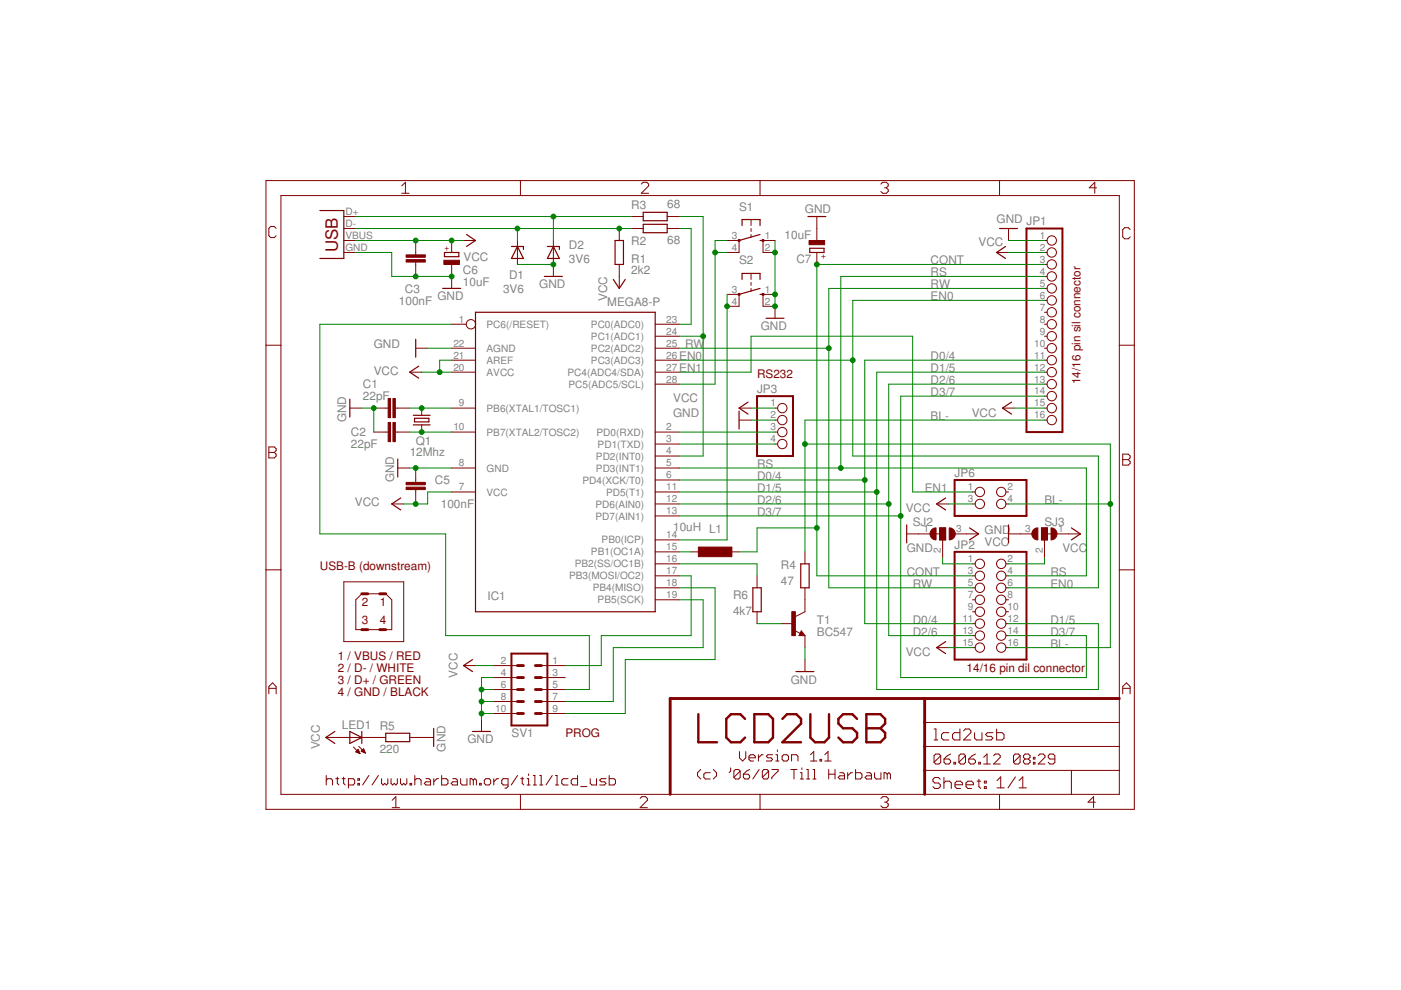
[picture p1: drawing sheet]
<svg xmlns="http://www.w3.org/2000/svg" width="297mm" height="210mm" viewBox="0 0 297 210" stroke-linecap="round" stroke-linejoin="round" font-family="sans-serif">
<g fill="none" stroke="#800000" stroke-width=".21">
<path d="M56.4 38.3h184.1v133.3h-184.1zM85.2 39.4l.8-.7v2.3M110.3 38.3v3.2M136 39l.4-.3h.7l.4 .3v.4l-1.5 1.6h1.5M161.1 38.3v3.2M186.8 39l.4-.3h.7l.4 .3v.4l-.4 .4M187.5 39.8h.4M187.9 39.8l.4 .4v.4l-.4 .4h-.7l-.4-.4M211.9 38.3v3.2M232.5 39.8h-1.6l1.2-1.1v2.3M58.5 48.4l-.3-.4h-.8l-.4 .4v1.6l.4 .4h.8l.3-.4M59.6 41.5h177.7v126.9h-177.7z"/>
<path d="M72.9 51h2.5M72.9 53.5h2.5M72.9 45.9h2.5M72.9 48.5h2.5M85.2 41h1.5M88.1 51v3M88.1 55.6v3M95.8 51v2.5M95.8 56.1v5.1M98.3 51h2.5M109.7 51v5.1M117.3 51v7.6"/>
<path d="M131.3 48.5v2.5M131.3 56.1v5.1M133.8 45.9h2.6M133.8 48.5h2.6M141.5 45.9h2.5M141.5 48.5h2.5M154.2 51h2.5v2.5h-2.5M159.2 46.5v1.3M159.2 48.5v.6M159.2 49.7v.7M159.2 58v1.2M159.2 59.9v.6"/>
<path d="M164.3 51h-2.5v2.5h2.5M173.2 45.9v5.1M173.2 53.5v2.6M211.3 53.5h2.5M213.8 48.5v2.5M221.4 51h.6M221.4 53.5h.6M221.4 56.1h.6M221.4 58.6h.6M239.6 48.7l-.4-.4h-.8l-.4 .4v1.5l.4 .4h.8l.4-.4M56.4 73.2h3.2M86.9 78.9h2.5"/>
<path d="M88.1 73.8h2.6M95.8 73.8h5M95.8 76.4h5M95.8 78.9h5M95.8 68.7h3M138.9 73.8h5.1M138.9 76.4h5.1M138.9 78.9h5.1M138.9 71.3h5.1M138.9 68.7h5.1M154.2 62.4h2.5v2.5h-2.5M159.2 61.2v.6"/>
<path d="M164.3 62.4h-2.5v2.5h2.5v2.6M221.4 73.8h.6M221.4 76.4h.6M221.4 78.9h.6M221.4 71.3h.6M221.4 68.7h.6M221.4 61.2h.6M221.4 63.7h.6M221.4 66.2h.6M237.3 73.2h3.2M57 94.8h1.2l.3 .3v.4l-.3 .4 .3 .4v.4l-.3 .4h-1.2zM57 95.9h1.2"/>
<path d="M74.2 86.5h2.5M79.2 91.6h3.1M79.2 86.5h3.1M83.8 91.6h3.1M83.8 86.5h3.1M84.3 99.2h2.6M88.1 99.2v3.1M89.4 86.5v1.6M89.4 90.1v1.5M95.8 91.6h5M95.8 86.5h5M95.8 99.2h5"/>
<path d="M138.9 91.6h5.1M138.9 99.2h5.1M138.9 96.7h5.1M138.9 94.1h5.1M138.9 81.4h5.1M156.7 86.5h2.5M156.7 89.1h2.5M164.3 91.6h.6M164.3 86.5h.6M164.3 94.1h.6M164.3 89.1h.6M212.6 86.5h2.5"/>
<path d="M221.4 86.5h.6M221.4 81.4h.6M221.4 84h.6M221.4 89.1h.6M238 96.3h1.2l.4 .4v.4l-.4 .4 .4 .3v.4l-.4 .4h-1.2zM238 97.5h1.2M83.1 106.8h2.5M88.1 103.8v3M95.8 104.3h5M138.9 104.3h5.1M138.9 119.5h5.1M138.9 117h5.1"/>
<path d="M138.9 114.5h5.1M138.9 109.4h5.1M138.9 106.8h5.1M138.9 101.8h5.1M146.5 117h2.6M154.2 117h2.5M170.7 117v2.5M192.2 113.2h7.7M198.6 106.8h2.5M199.2 111.9h1.3v2.6h-1.3zM199.9 114.5v3.8M202.4 113.2h5.1"/>
<path d="M206.2 104.3h.6M206.2 119.5h.6M206.2 106.8h.6M213.3 104.3h.5M213.3 119.5h.5M213.3 106.8h.5M213.8 113.2h5.1M220.8 111.9h1.3v2.6h-1.3zM221.4 113.2h7.7M221.4 114.5v3.8M56.4 120.8h3.2M72.9 123.4h12.7v12.6h-12.7z"/>
<path d="M76.7 125.9l-1.3 1.3v6.3h1.3M78 125.9h2.5M78 133.5h2.5M81.8 125.9l1.3 1.3v6.3h-1.3M138.9 127.2h5.1M138.9 124.6h5.1M138.9 122.1h5.1M160.5 122.1v2.5M160.5 129.7v2.5M165.6 132.2h2.5M168.4 133.7l1.3 .6M169.9 133.8l.8 1h-1.3z"/>
<path d="M170.7 124.6v5.1l-2.1 1M170.7 134.8v2.5M170.7 139.8v2.6M198.6 137.3h2.5M206.2 127.2h.6M206.2 124.6h.6M206.2 122.1h.6M206.2 129.7h.6M206.2 132.2h.6M206.2 134.8h.6M206.2 137.3h.6M213.3 127.2h.5"/>
<path d="M213.3 124.6h.5M213.3 122.1h.5M213.3 129.7h.5M213.3 132.2h.5M213.3 134.8h.5M213.3 137.3h.5M237.3 120.8h3.2M57 147.1v-1.5l.8-.8 .7 .8v1.5M57 145.9h1.5M69.1 156.4h12.7M74.9 158.4l1.4 1.4M75.4 159.4l.5-.5 .4 .9z"/>
<path d="M75.5 159.3h.6M75.5 159.5h.7M75.6 159.2h.5M75.7 159.1h.3M75.8 159.6h.4M75.9 159h.1M76.1 158.3l1.4 1.4M76.1 159.7h.2M76.6 159.3l.5-.5 .4 .9zM76.6 159.2h.7M76.7 159.3h.6M76.8 159.1h.4"/>
<path d="M76.9 159h.3M77 159.5h.4M77 158.9h.1M77.3 159.6h.1M86.9 156.4h5M98.3 141.1h2.5M102.1 152.5v2.6M104.6 141.1h5.1M104.6 143.7h5.1M104.6 146.2h5.1M104.6 148.7h5.1M104.6 151.3h5.1"/>
<path d="M114.8 141.1h5.1M114.8 143.7h5.1M114.8 146.2h5.1M114.8 148.7h5.1M114.8 151.3h5.1M156.8 159.3v1.4l.7 .7 .6-.7v-1.4M164.8 159v.3M196 158.3h41.3M196 153.2h41.3M198.1 154.6h.3v2.3M198.1 156.9h.7M201.2 155.3h-1.2l-.4 .4v.8l.4 .4h1.2"/>
<path d="M201.5 159.9l-.6 .3-.7 .7M203.5 154.6v2.3h-1.2l-.3-.4v-.8l.3-.4h1.2M204.3 154.9l.4-.3h.8l.3 .3v.4l-1.5 1.6h1.5M206.6 155.3v1.2l.4 .4h1.2v-1.6M206.8 159.9l-.7 .3-.7 .7M210.5 155.3h-1.1l-.4 .4 .4 .4h.7l.4 .4-.4 .4h-1.1M211.3 154.6v2.3h1.2l.4-.4v-.8l-.4-.4h-1.2M238 145.9h1.6M238 147.1v-1.5l.8-.8 .8 .8v1.5M69.2 164.4v2M69.2 165.4l.3-.3h.7l.3 .3v1M71.2 165.1h.7"/>
<path d="M71.5 164.8v1.3l.4 .3M72.5 165.1h.7M72.9 164.8v1.3l.3 .3M73.9 166.4h1l.3-.3v-.7l-.3-.3h-1v2M75.9 165.1h.3v.3h-.3zM75.9 166.1h.3v.3h-.3zM78.2 164.4l-1.3 2M80.2 164.4l-1.3 2M80.9 165.1v1l.3 .3 .4-.3 .3 .3 .3-.3v-1M82.9 165.1v1l.3 .3 .4-.3 .3 .3 .3-.3v-1M83.1 171.2h1.6M83.1 169.7l.8-.8v2.3"/>
<path d="M84.9 165.1v1l.4 .3 .3-.3 .3 .3 .4-.3v-1M86.9 166.1h.4v.3h-.4zM87.9 165.4l.4-.3h.6l.4 .3v1M87.9 164.4v2M90.3 165.1h.7l.3 .3v1h-1l-.3-.3 .3-.3h1M92 165.1v1.3M93 165.1h-.4l-.6 .7M93.6 164.4v2h1l.4-.3v-.7l-.4-.3h-1M96 165.1h.6l.4 .3v1h-1l-.3-.3 .3-.3h1M97.7 165.1v1l.3 .3h1v-1.3M100.4 165.4l-.4-.3h-.3v1.3M100.4 165.4v1"/>
<path d="M100.4 165.4l.3-.3 .3 .3v1M101.7 166.1h.3v.3h-.3zM102.7 165.4l.3-.3h.7l.3 .3v.7l-.3 .3h-.7l-.3-.3zM104.7 165.1v1.3M105.7 165.1h-.3l-.7 .7M107.7 166.4h-1l-.3-.3v-.7l.3-.3h1v1.7l-.3 .3h-.4M109.7 164.4l-1.3 2M110.3 168.4v3.2M110.4 165.1h.7M110.7 164.8v1.3l.4 .3M111.7 165.1h.4v1.3M111.7 166.4h.7"/>
<path d="M112.1 164.1v.3M113.1 166.4h.6M113.1 164.4h.3v2M114.4 166.4h.7M114.4 164.4h.3v2M117.1 164.4l-1.3 2M117.8 166.4h.6M117.8 164.4h.3v2M120.4 165.1h-1l-.3 .3v.7l.3 .3h1M122.4 164.4v2h-.9l-.4-.3v-.7l.4-.3h.9M123.1 166.8h1.4M125.1 165.1v1l.4 .3h1v-1.3"/>
<path d="M128.5 165.1h-1l-.4 .3 .4 .4h.7l.3 .3-.3 .3h-1.1M129.2 164.4v2h1l.3-.3v-.7l-.3-.3h-1M135.7 169.3l.4-.4h.8l.4 .4v.4l-1.6 1.5h1.6M148.6 163.2l-.7 .6v.7l.7 .7M150.6 163.8h-1l-.4 .3v.7l.4 .4h1M151.2 163.2l.7 .6v.7l-.7 .7M154.9 162.8v.7l-.3 .3M156.9 163.5v1.3l-.3 .4h-.7l-.3-.4M156.9 163.5l-.3-.3h-.7l-.3 .3v1.3M156.9 163.5l-1.3 1.3M157.6 164.1h1l.3 .4v.3l-.3 .4h-.7l-.3-.4zM158.8 160.7h1.3v-.4l-.3-.3h-.7l-.3 .3v.7l.3 .4h.7"/>
<path d="M158.9 163.2l-.6 .3-.7 .6M160.8 160v1.4M161 163.2l-1.4 2M161.1 168.4v3.2M161.8 160h-.3l-.7 .7M163 163.5v1.3l-.4 .4h-.6l-.4-.4M163 163.5l-.4-.3h-.6l-.4 .3v1.3M163 163.5l-1.4 1.3M163.6 163.2h1.4v.3l-1.4 1.3v.4M163.8 160h-1l-.3 .3 .3 .4h.7l.3 .3-.3 .4h-1M164.5 161.4h.7M164.5 160h.3v1.4"/>
<path d="M165.8 160.3l.4-.3h.6l.4 .3v.7l-.4 .4h-.6l-.4-.4zM167.7 163.2h1.3M167.8 161.4v-1.4h1l.4 .3v1.1M168.3 163.2v2M169.7 163.8h.3v1.4M169.7 165.2h.6M170 162.8v.4M171 165.2h.7M171 163.2h.3v2M171.9 161.4h1.3M171.9 160l.6-.7v2.1M172.4 165.2h.6"/>
<path d="M172.4 163.2h.3v2M173.9 161h.3v.4h-.3zM174.9 161.4h1.3M174.9 160l.7-.7v2.1M175.7 164.1h1.3M175.7 163.2v2M177 163.2v2M178.1 163.8h.6l.3 .3v1.1h-.9l-.4-.4 .4-.3h.9M179.7 163.8v1.4M180.7 163.8h-.3l-.7 .7M181.4 163.2v2h1l.4-.4v-.7l-.4-.3h-1M183.7 163.8h.7l.4 .3v1.1h-1.1l-.3-.4 .3-.3h1.1"/>
<path d="M185.4 163.8v1l.4 .4h1v-1.4M186.8 169.3l.4-.4h.7l.4 .4v.4l-.4 .4M187.5 170.1h.4M187.9 170.1l.4 .4v.4l-.4 .3h-.7l-.4-.3M188.1 164.1l-.3-.3h-.4v1.4M188.1 164.1v1.1M188.1 164.1l.3-.3 .4 .3v1.1M196 163.3h41.3M199.4 165.2l-.4-.4h-.8l-.4 .4v.4l.4 .4h.8l.4 .4v.4l-.4 .4h-.8l-.4-.4M199.5 160.2l-.4-.3h-.7l-.4 .3v1.4M199.5 160.2v1.4l-.4 .4h-.7l-.4-.4M199.5 160.2l-1.5 1.4"/>
<path d="M200.1 164.8v2.4M200.1 166l.4-.4h.8l.4 .4v1.2M200.2 160.9h1l.3 .4v.3l-.3 .4h-.7l-.3-.4zM202.2 161.6h.4v.4h-.4zM202.5 166.4h1.5v-.4l-.4-.4h-.7l-.4 .4v.8l.4 .4h.7M204.7 160.2l-.3-.3h-.7l-.4 .3v1.4M204.7 160.2v1.4l-.3 .4h-.7l-.4-.4M204.7 160.2l-1.4 1.4M204.8 166.4h1.6v-.4l-.4-.4h-.8l-.4 .4v.8l.4 .4h.8M205.4 160.9h1.1l.3 .4v.3l-.3 .4h-.7l-.4-.4zM207.2 165.6h.7M207.5 161.6h.4v.4h-.4z"/>
<path d="M207.5 165.2v1.6l.4 .4M208.6 162h1.4M208.6 160.6l.7-.7v2.1M208.7 165.6h.4v.4h-.4zM208.7 166.8h.4v.4h-.4zM210.7 160.2l.3-.3h.7l.4 .3v.4l-1.4 1.4h1.4M211.4 167h1.5M211.4 165.5l.8-.8v2.3M211.9 168.4v3.2M215.3 164.7l-1.6 2.3M216.1 167h1.5M216.1 165.5l.8-.8v2.3"/>
<path d="M216.3 160.2l-.4-.3h-.7l-.3 .3v1.4M216.3 160.2v1.4l-.4 .4h-.7l-.3-.4M216.3 160.2l-1.4 1.4M217.3 160.9l-.3-.3v-.4l.3-.3h.7l.4 .3v.4l-.4 .3M217.3 160.9l-.3 .4v.3l.3 .4h.7l.4-.4v-.3l-.4-.4M217.3 160.9h.7M219.1 161.6h.3v.4h-.3zM219.1 160.6h.3v.3h-.3zM220.1 160.2l.4-.3h.7l.4 .3v.4l-1.5 1.4h1.5M223.6 160.9h-1l-.4-.3v-.4l.4-.3h.7l.3 .3v1.4l-.3 .4h-.7l-.4-.4M227.2 163.3v5.1M232.2 170.1h-1.5l1.2-1.2v2.3"/>
<circle cx="223" cy="51" r=".99"/>
<circle cx="223" cy="53.5" r=".99"/>
<circle cx="223" cy="56.1" r=".99"/>
<circle cx="223" cy="58.6" r=".99"/>
<circle cx="99.8" cy="68.7" r=".99"/>
<circle cx="223" cy="61.2" r=".99"/>
<circle cx="223" cy="63.7" r=".99"/>
<circle cx="223" cy="68.7" r=".99"/>
<circle cx="223" cy="78.9" r=".99"/>
<circle cx="223" cy="71.3" r=".99"/>
<circle cx="223" cy="73.8" r=".99"/>
<circle cx="223" cy="76.4" r=".99"/>
<circle cx="223" cy="66.2" r=".99"/>
<circle cx="165.9" cy="94.1" r=".99"/>
<circle cx="165.9" cy="89.1" r=".99"/>
<circle cx="165.9" cy="91.6" r=".99"/>
<circle cx="165.9" cy="86.5" r=".99"/>
<circle cx="223" cy="89.1" r=".99"/>
<circle cx="223" cy="86.5" r=".99"/>
<circle cx="223" cy="81.4" r=".99"/>
<circle cx="223" cy="84" r=".99"/>
<circle cx="207.8" cy="104.3" r=".99"/>
<circle cx="207.8" cy="106.8" r=".99"/>
<circle cx="207.8" cy="119.5" r=".99"/>
<circle cx="212.3" cy="119.5" r=".99"/>
<circle cx="212.3" cy="104.3" r=".99"/>
<circle cx="212.3" cy="106.8" r=".99"/>
<circle cx="207.8" cy="122.1" r=".99"/>
<circle cx="207.8" cy="124.6" r=".99"/>
<circle cx="207.8" cy="137.3" r=".99"/>
<circle cx="207.8" cy="132.2" r=".99"/>
<circle cx="207.8" cy="127.2" r=".99"/>
<circle cx="207.8" cy="134.8" r=".99"/>
<circle cx="207.8" cy="129.7" r=".99"/>
<circle cx="212.3" cy="129.7" r=".99"/>
<circle cx="212.3" cy="134.8" r=".99"/>
<circle cx="212.3" cy="137.3" r=".99"/>
<circle cx="212.3" cy="132.2" r=".99"/>
<circle cx="212.3" cy="122.1" r=".99"/>
<circle cx="212.3" cy="127.2" r=".99"/>
<circle cx="212.3" cy="124.6" r=".99"/>
</g>
<g fill="none" stroke="#800000" stroke-width=".61">
<path d="M76.7 125.9h1.3M76.7 133.5h1.3M80.5 125.9h1.3M80.5 133.5h1.3M109.7 151.3h1.3M109.7 148.7h1.3M109.7 146.2h1.3M109.7 143.7h1.3M109.7 141.1h1.3M113.5 151.3h1.3M113.5 148.7h1.3M113.5 146.2h1.3"/>
<path d="M113.5 143.7h1.3M113.5 141.1h1.3M196 148.1v20.3M237.3 148.1h-95.2v20.3"/>
</g>
<path d="M148.1 151.4v6h3.9M158 152.4l-1-1h-2l-1 1v4l1 1h2l1-1M159.9 151.4h3l1 1v4l-1 1h-3zM165.9 152.4l1-1h1.9l1 1v1l-3.9 4h3.9M171.8 151.4v5l1 1h2l1-1v-5M181.7 152.4l-1-1h-1.9l-1 1v1l1 1h1.9l1 1v1l-1 1h-1.9l-1-1M183.7 151.4h3l1 1v1l-1 1 1 1v1l-1 1h-3zM183.7 154.4h3" fill="none" stroke="#800000" stroke-width=".51"/>
<g fill="none" stroke="#800000" stroke-width=".25">
<path d="M67.8 44.6h5.1v10.2h-5.1M94.2 53.5h3.1v.9h-3.1zM98.9 49.7l1.9 1.3-1.9 1.3M108.4 52.3h2.6v.6M109.7 52.3l1.3 2.5h-2.6zM115.4 58.6h3.8M116.1 52.3h2.5v.6M117.3 52.3l1.3 2.5h-2.5zM130 59.2l1.3 2 1.3-2M130.4 51h1.8v5.1h-1.8zM136.4 47.6h5.1v1.7h-5.1zM136.4 45h5.1v1.8h-5.1z"/>
<path d="M157.3 47.8v-1.3h3.8v1.3M157.3 59.2v-1.2h3.8v1.2M161.1 51h.7M161.1 49.7l-4.4 1.3M171.3 45.9h3.8M171.7 52.6h3v.9h-3zM211.9 48.5h3.8M213.2 52.3l-1.9 1.2 1.9 1.3M88.1 71.9v3.8M88.8 77.6l-1.9 1.3 1.9 1.3M93.9 61.2h3.8M100.8 66.2h38.1v63.5h-38.1z"/>
<path d="M161.1 62.4h.7M161.1 61.2l-4.4 1.2M162.4 67.5h3.8M74.2 84.6v3.8M84.3 97.3v3.8M87.6 88.1h3.6M87.6 90.1h3.6M87.9 88.7h3v.8h-3zM156.7 87.2v3.8M158.6 85.3l-1.9 1.2 1.9 1.3M214.5 85.3l-1.9 1.2 1.9 1.3M85 105.6l-1.9 1.2 1.9 1.3"/>
<path d="M169.8 119.5h1.8v5.1h-1.8zM192.2 111.3v3.8M200.5 105.6l-1.9 1.2 1.9 1.3M205.6 111.9l1.9 1.3-1.9 1.3M213.8 111.3v3.8M227.2 111.9l1.9 1.3-1.9 1.3M100.2 139.8l-1.9 1.3 1.9 1.3M159.6 124.6h1.8v5.1h-1.8zM169.9 134.3l.1 .2h-.3l.2-.5 .5 .6h-.7M200.5 136l-1.9 1.3 1.9 1.3M71 155.1l-1.9 1.3 1.9 1.2M74.2 155.1l2.5 1.3-2.5 1.2z"/>
<path d="M76.7 155.1v2.5M81.8 155.5h5.1v1.7h-5.1zM91.9 154.5v3.8M100.2 155.1h3.8M168.8 142.4h3.8"/>
</g>
<g fill="none" stroke="#800000" stroke-width=".42">
<path d="M217.6 48.5h7.7v43.1h-7.7zM160.5 84h7.6v12.7h-7.6zM202.4 101.8h15.2v7.6h-15.2zM202.4 117h15.2v22.8h-15.2zM108.4 138.6h7.7v15.2h-7.7z"/>
<circle cx="156.7" cy="51" r=".13"/>
<circle cx="161.8" cy="51" r=".13"/>
<circle cx="156.7" cy="62.4" r=".13"/>
<circle cx="161.8" cy="62.4" r=".13"/>
</g>
<g fill="#800000" stroke="#800000" stroke-width=".21">
<path d="M83.3 84.5h.5v4.1h-.5z"/>
<path d="M82.3 84.5h.5v4.1h-.5z"/>
<path d="M83.3 89.6h.5v4h-.5z"/>
<path d="M82.3 89.6h.5v4h-.5z"/>
<path d="M86.1 55.1h4.1v.5h-4.1z"/>
<path d="M86.1 54h4.1v.5h-4.1z"/>
<path d="M86.1 103.3h4.1v.5h-4.1z"/>
<path d="M86.1 102.3h4.1v.5h-4.1z"/>
<path d="M94.1 55.2h3.3v.9h-3.3z"/>
<path d="M171.5 51h3.3v.9h-3.3z"/>
<path d="M148.1 116h7.1v2h-7.1z"/>
<path d="M199.2 111.9h1.3v2.6h-1.3z"/>
<path d="M220.8 111.9h1.3v2.6h-1.3z"/>
<path d="M167.9 129.7h.7v5.1h-.7z"/>
</g>
<g fill="#800000" stroke="#800000" stroke-width=".21">
<path d="M201.3 111.9a1.27 1.27 0 0 1 1.2 1.3 1.27 1.27 0 0 1-1.2 1.3z" fill-rule="evenodd"/>
<path d="M197.5 112.4l.5-.4 .5-.1v2.6a1.27 1.27 0 0 1-1.2-.8 1.27 1.27 0 0 1 .2-1.3z" fill-rule="evenodd"/>
<path d="M219.1 112.4l.5-.4 .4-.1v2.6a1.26 1.26 0 0 1-1.1-.8 1.26 1.26 0 0 1 .2-1.3z" fill-rule="evenodd"/>
<path d="M222.8 111.9a1.27 1.27 0 0 1 1.3 1.3 1.27 1.27 0 0 1-1.3 1.3z" fill-rule="evenodd"/>
</g>
<g fill="none" stroke="#008000" stroke-width=".21">
<path d="M75.4 51h22.9M75.4 53.5h7.7v5.1h12.7M75.4 48.5h58.4M75.4 45.9h58.4M109.7 56.1h7.6M109.7 48.5v2.5M117.3 45.9v5.1M144 48.5h2.5v20.2h-2.5M144 45.9h5.1v50.8h-5.1M151.6 53.5h2.6M154.2 51h-2.6v30.4h-7.6M164.3 51v13.9"/>
<path d="M213.8 51h7.6M213.8 53.5h7.6M221.4 58.6h-43.1v40.6M221.4 56.1h-48.2v66h33M89.4 78.9h6.4M90.7 73.8h5.1M95.8 68.7h-28v44.5h26.7v21.6h30.4v11.4h-5M95.8 76.4h-2.6v2.5M144 73.8h31.7M144 78.9h15.2v-7.6h34.3v33h12.7M144 76.4h36.8M144 71.3h5.1"/>
<path d="M154.2 62.4v52.1h-10.2M221.4 78.9h-35.5v67.3h47v-14h-19.1M221.4 76.4h-38.1v55.8h22.9M221.4 61.2h-45.7v63.4h30.5M221.4 63.7h-40.6v33h52.1v27.9h-19.1M76.7 86.5h2.5v5.1M86.9 99.2h8.9M86.9 86.5h8.9M86.9 91.6h8.9M144 99.2h86.3v22.9h-16.5M144 91.6h20.3M144 94.1h20.3"/>
<path d="M159.2 86.5h5.1M159.2 89.1h5.1M170.7 94.1h64.7v43.2h-21.6M215.1 86.5h6.3M221.4 84h-30.4v59.7h39.3v-8.9h-16.5M221.4 89.1h-50.7v27.9M221.4 81.4h-33v53.4h17.8M95.8 104.3h-5.1v2.5h-5.1M144 104.3h41.9M144 106.8h44.4M144 117h2.5M144 119.5h16.5v2.6"/>
<path d="M144 101.8h39.3M144 109.4h47M173.2 111.9h-12.7v5.1h-3.8M199.9 118.3v1.2h6.3M201.1 106.8h5.1M213.8 106.8h21.6M221.4 118.3v1.2h-7.6M144 127.2h5.1v10.1h-19.1v11.4h-10.1M144 124.6h7.6v15.2h-19v11.5h-12.7M144 122.1h2.5v12.7h-19v6.3h-7.6M160.5 132.2h5.1M170.7 137.3v2.5"/>
<path d="M201.1 137.3h5.1M100.8 141.1h3.8M102.1 146.2h2.5M102.1 148.7h2.5M102.1 151.3h2.5M104.6 143.7h-2.5v8.8"/>
</g>
<g fill="#008000" stroke="#008000" stroke-width=".21">
<circle cx="88.1" cy="99.2" r=".51"/>
<circle cx="88.1" cy="58.6" r=".51"/>
<circle cx="95.8" cy="58.6" r=".51"/>
<circle cx="102.1" cy="146.2" r=".51"/>
<circle cx="102.1" cy="148.7" r=".51"/>
<circle cx="102.1" cy="151.3" r=".51"/>
<circle cx="79.2" cy="86.5" r=".51"/>
<circle cx="164.3" cy="53.5" r=".51"/>
<circle cx="164.3" cy="62.4" r=".51"/>
<circle cx="164.3" cy="64.9" r=".51"/>
<circle cx="117.3" cy="56.1" r=".51"/>
<circle cx="89.4" cy="86.5" r=".51"/>
<circle cx="89.4" cy="91.6" r=".51"/>
<circle cx="95.8" cy="51" r=".51"/>
<circle cx="88.1" cy="51" r=".51"/>
<circle cx="88.1" cy="106.8" r=".51"/>
<circle cx="93.2" cy="78.9" r=".51"/>
<circle cx="131.3" cy="48.5" r=".51"/>
<circle cx="109.7" cy="48.5" r=".51"/>
<circle cx="117.3" cy="45.9" r=".51"/>
<circle cx="173.2" cy="111.9" r=".51"/>
<circle cx="173.2" cy="56.1" r=".51"/>
<circle cx="175.7" cy="73.8" r=".51"/>
<circle cx="183.3" cy="101.8" r=".51"/>
<circle cx="188.4" cy="106.8" r=".51"/>
<circle cx="149.1" cy="71.3" r=".51"/>
<circle cx="178.3" cy="99.2" r=".51"/>
<circle cx="180.8" cy="76.4" r=".51"/>
<circle cx="185.9" cy="104.3" r=".51"/>
<circle cx="191" cy="109.4" r=".51"/>
<circle cx="151.6" cy="53.5" r=".51"/>
<circle cx="154.2" cy="64.9" r=".51"/>
<circle cx="170.7" cy="94.1" r=".51"/>
<circle cx="235.4" cy="106.8" r=".51"/>
</g>
<text font-size="3.6" fill="#800000" x="71.6" y="53.5" transform="rotate(-90 71.6 53.5)">USB</text>
<g font-size="2.5" fill="#808080">
<text x="133.8" y="44.4">R3</text>
<text x="141.5" y="44.1">68</text>
<text x="156.7" y="44.6">S1</text>
<text x="170.7" y="45.1">GND</text>
<text x="211.3" y="47.2">GND</text>
<text x="217.6" y="47.8">JP1</text>
<text x="120.6" y="52.9">D2</text>
<text x="133.8" y="52">R2</text>
<text x="141.5" y="51.7">68</text>
<text x="166.4" y="50.7">10uF</text>
<text x="207.5" y="52.3">VCC</text>
<text x="98.2" y="58.1">C6</text>
<text x="98.3" y="55.3">VCC</text>
<text x="107.9" y="59.2">D1</text>
<text x="120.6" y="55.7">3V6</text>
<text x="133.8" y="58.1">2k2</text>
<text x="133.8" y="55.8">R1</text>
<text x="156.7" y="56.1">S2</text>
<text x="168.9" y="55.8">C7</text>
<text x="197.3" y="56.1">CONT</text>
<text x="197.3" y="58.6">RS</text>
<text x="84.6" y="64.6">100nF</text>
<text x="85.8" y="62">C3</text>
<text x="92.7" y="63.7">GND</text>
<text x="98.2" y="60.7">10uF</text>
<text x="106.7" y="62">3V6</text>
<text x="114.3" y="61.1">GND</text>
<text x="128.8" y="63.9" transform="rotate(-90 128.8 63.9)">VCC</text>
<text x="128.8" y="64.9">MEGA8-P</text>
<text x="197.3" y="61.1">RW</text>
<text x="197.3" y="63.7">EN0</text>
<text x="161.3" y="70">GND</text>
<text x="79.2" y="73.8">GND</text>
<text x="144" y="76.4">EN0</text>
<text x="145.3" y="73.8">RW</text>
<text x="197.3" y="76.4">D0/4</text>
<text x="77" y="82.3">C1</text>
<text x="79.2" y="79.4">VCC</text>
<text x="144" y="78.9">EN1</text>
<text x="160.5" y="83.4">JP3</text>
<text x="197.3" y="81.5">D2/6</text>
<text x="197.3" y="78.9">D1/5</text>
<text x="197.3" y="84">D3/7</text>
<text x="73.4" y="89.5" transform="rotate(-90 73.4 89.5)">GND</text>
<text x="77" y="84.9">22pF</text>
<text x="142.7" y="88.3">GND</text>
<text x="142.7" y="85.3">VCC</text>
<text x="197.3" y="89.1">BL-</text>
<text x="206" y="88.3">VCC</text>
<text x="74.4" y="95">22pF</text>
<text x="74.4" y="92.5">C2</text>
<text x="88.1" y="94.4">Q1</text>
<text x="86.9" y="96.7">12Mhz</text>
<text x="160.5" y="101.8">D0/4</text>
<text x="160.5" y="99.2">RS</text>
<text x="202.4" y="101.1">JP6</text>
<text x="75.2" y="107.4">VCC</text>
<text x="83.6" y="102.2" transform="rotate(-90 83.6 102.2)">GND</text>
<text x="92.2" y="102.7">C5</text>
<text x="93.5" y="107.7">100nF</text>
<text x="160.5" y="106.8">D2/6</text>
<text x="160.5" y="104.3">D1/5</text>
<text x="196" y="104.3">EN1</text>
<text x="221.4" y="106.8">BL-</text>
<text x="142.7" y="112.7">10uH L1</text>
<text x="160.5" y="109.4">D3/7</text>
<text x="192" y="108.6">VCC</text>
<text x="193.5" y="111.5">SJ2</text>
<text x="208.7" y="113.2">GND</text>
<text x="221.4" y="111.5">SJ3</text>
<text x="192.2" y="117">GND</text>
<text x="202.4" y="116.4">JP2</text>
<text x="208.7" y="115.7">VCC</text>
<text x="225.3" y="117">VCC</text>
<text x="165.6" y="124.1">47</text>
<text x="165.6" y="120.6">R4</text>
<text x="192.2" y="122.1">CONT</text>
<text x="193.5" y="124.6">RW</text>
<text x="222.7" y="122.1">RS</text>
<text x="222.7" y="124.6">EN0</text>
<text x="103.4" y="127.2">IC1</text>
<text x="155.4" y="130.5">4k7</text>
<text x="155.4" y="126.9">R6</text>
<text x="173.2" y="134.8">BC547</text>
<text x="173.2" y="132.2">T1</text>
<text x="193.5" y="132.2">D0/4</text>
<text x="193.5" y="134.8">D2/6</text>
<text x="222.7" y="132.2">D1/5</text>
<text x="222.7" y="134.8">D3/7</text>
<text x="222.7" y="137.3">BL-</text>
<text x="97" y="143.7" transform="rotate(-90 97 143.7)">VCC</text>
<text x="192" y="139.1">VCC</text>
<text x="167.7" y="144.9">GND</text>
<text x="72.5" y="154.6">LED1</text>
<text x="80.5" y="154.9">R5</text>
<text x="67.8" y="158.9" transform="rotate(-90 67.8 158.9)">VCC</text>
<text x="80.5" y="159.7">220</text>
<text x="94.5" y="159.4" transform="rotate(-90 94.5 159.4)">GND</text>
<text x="99.1" y="157.6">GND</text>
<text x="108.4" y="156.4">SV1</text>
</g>
<g font-size="2.5" fill="#800000">
<text x="160.5" y="80.2">RS232</text>
<text x="229.1" y="81.5" transform="rotate(-90 229.1 81.5)">14/16 pin sil connector</text>
<text x="67.8" y="120.8">USB-B (downstream)</text>
<text x="76.7" y="128.4">2</text>
<text x="80.5" y="128.4">1</text>
<text x="76.7" y="132.2">3</text>
<text x="80.5" y="132.2">4</text>
<text x="71.6" y="139.9">1 / VBUS / RED</text>
<text x="71.6" y="142.4">2 / D- / WHITE</text>
<text x="204.9" y="142.4">14/16 pin dil connector</text>
<text x="71.6" y="144.9">3 / D+ / GREEN</text>
<text x="71.6" y="147.5">4 / GND / BLACK</text>
<text x="119.9" y="156.4">PROG</text>
</g>
<g font-size="2.1" fill="#808080">
<text x="73.3" y="45.6">D+</text>
<text x="73.3" y="48.1">D-</text>
<text x="73.3" y="50.6">VBUS</text>
<text x="73.3" y="53.2">GND</text>
<text x="155.1" y="50.6">3</text>
<text x="155.1" y="53.2">4</text>
<text x="162.1" y="50.6">1</text>
<text x="162.1" y="53.2">2</text>
<text x="220.5" y="50.6">1</text>
<text x="220.5" y="53.2">2</text>
<text x="220.5" y="55.7">3</text>
<text x="220.5" y="58.2">4</text>
<text x="155.1" y="62.1">3</text>
<text x="155.1" y="64.6">4</text>
<text x="162.1" y="62.1">1</text>
<text x="162.1" y="64.6">2</text>
<text x="220.5" y="60.8">5</text>
<text x="220.5" y="63.3">6</text>
<text x="220.5" y="65.9">7</text>
<text x="97.3" y="68.4">1</text>
<text x="103.2" y="69.5">PC6(/RESET)</text>
<text x="125.3" y="69.5">PC0(ADC0)</text>
<text x="141.3" y="70.9">24</text>
<text x="141.3" y="68.4">23</text>
<text x="220.5" y="68.4">8</text>
<text x="220.5" y="70.9">9</text>
<text x="96.1" y="73.5">22</text>
<text x="96.1" y="76">21</text>
<text x="103.2" y="74.6">AGND</text>
<text x="103.2" y="77.1">AREF</text>
<text x="125.3" y="77.1">PC3(ADC3)</text>
<text x="125.3" y="74.6">PC2(ADC2)</text>
<text x="125.3" y="72.1">PC1(ADC1)</text>
<text x="141.3" y="76">26</text>
<text x="141.3" y="73.5">25</text>
<text x="219.3" y="73.5">10</text>
<text x="219.3" y="76">11</text>
<text x="96.1" y="78.6">20</text>
<text x="103.2" y="79.7">AVCC</text>
<text x="120.3" y="79.7">PC4(ADC4/SDA)</text>
<text x="120.5" y="82.2">PC5(ADC5/SCL)</text>
<text x="141.3" y="81.1">28</text>
<text x="141.3" y="78.6">27</text>
<text x="219.3" y="78.6">12</text>
<text x="219.3" y="81.1">13</text>
<text x="219.3" y="83.6">14</text>
<text x="97.3" y="86.2">9</text>
<text x="103.2" y="87.3">PB6(XTAL1/TOSC1)</text>
<text x="163.3" y="86.2">1</text>
<text x="163.3" y="88.7">2</text>
<text x="219.3" y="86.2">15</text>
<text x="219.3" y="88.7">16</text>
<text x="96.1" y="91.3">10</text>
<text x="103.2" y="92.4">PB7(XTAL2/TOSC2)</text>
<text x="126.5" y="92.4">PD0(RXD)</text>
<text x="126.7" y="94.9">PD1(TXD)</text>
<text x="141.3" y="93.8">3</text>
<text x="141.3" y="91.3">2</text>
<text x="163.3" y="91.3">3</text>
<text x="163.3" y="93.8">4</text>
<text x="97.3" y="98.9">8</text>
<text x="103.2" y="100">GND</text>
<text x="126.4" y="100">PD3(INT1)</text>
<text x="126.4" y="97.5">PD2(INT0)</text>
<text x="141.3" y="101.4">6</text>
<text x="141.3" y="98.9">5</text>
<text x="141.3" y="96.3">4</text>
<text x="97.3" y="104">7</text>
<text x="103.2" y="105.1">VCC</text>
<text x="123.5" y="102.5">PD4(XCK/T0)</text>
<text x="126.3" y="107.6">PD6(AIN0)</text>
<text x="128.5" y="105.1">PD5(T1)</text>
<text x="141.3" y="106.5">12</text>
<text x="141.3" y="104">11</text>
<text x="205.2" y="104">1</text>
<text x="205.2" y="106.5">3</text>
<text x="213.6" y="104">2</text>
<text x="213.6" y="106.5">4</text>
<text x="126.3" y="110.1">PD7(AIN1)</text>
<text x="141.3" y="109">13</text>
<text x="195.8" y="112.8">1</text>
<text x="202.8" y="112.8">3</text>
<text x="217.4" y="112.8">3</text>
<text x="224.3" y="112.8">1</text>
<text x="125.3" y="117.8">PB1(OC1A)</text>
<text x="127.6" y="115.2">PB0(ICP)</text>
<text x="141.3" y="119.2">16</text>
<text x="141.3" y="116.6">15</text>
<text x="141.3" y="114.1">14</text>
<text x="199.5" y="117.3" transform="rotate(-90 199.5 117.3)">2</text>
<text x="205.2" y="119.2">1</text>
<text x="213.6" y="119.2">2</text>
<text x="221.1" y="117.3" transform="rotate(-90 221.1 117.3)">2</text>
<text x="120.7" y="122.8">PB3(MOSI/OC2)</text>
<text x="121.8" y="120.3">PB2(SS/OC1B)</text>
<text x="125.7" y="125.4">PB4(MISO)</text>
<text x="141.3" y="124.3">18</text>
<text x="141.3" y="121.7">17</text>
<text x="205.2" y="121.7">3</text>
<text x="205.2" y="124.3">5</text>
<text x="213.6" y="121.7">4</text>
<text x="213.6" y="124.3">6</text>
<text x="126.7" y="127.9">PB5(SCK)</text>
<text x="141.3" y="126.8">19</text>
<text x="204" y="131.9">11</text>
<text x="205.2" y="126.8">7</text>
<text x="205.2" y="129.3">9</text>
<text x="213.6" y="126.8">8</text>
<text x="213.6" y="129.3">10</text>
<text x="213.6" y="131.9">12</text>
<text x="204" y="134.4">13</text>
<text x="204" y="137">15</text>
<text x="213.6" y="134.4">14</text>
<text x="213.6" y="137">16</text>
<text x="106.2" y="140.8">2</text>
<text x="106.2" y="143.3">4</text>
<text x="117.1" y="140.8">1</text>
<text x="117.1" y="143.3">3</text>
<text x="106.2" y="145.8">6</text>
<text x="106.2" y="148.4">8</text>
<text x="117.1" y="145.8">5</text>
<text x="117.1" y="148.4">7</text>
<text x="105" y="150.9">10</text>
<text x="117.1" y="150.9">9</text>
</g>
<g font-size="1.8" fill="#800000">
<text x="95.2" y="53.1" transform="rotate(-90 95.2 53.1)">+</text>
<text x="175.1" y="55" transform="rotate(-90 175.1 55)">+</text>
</g>
</svg>
